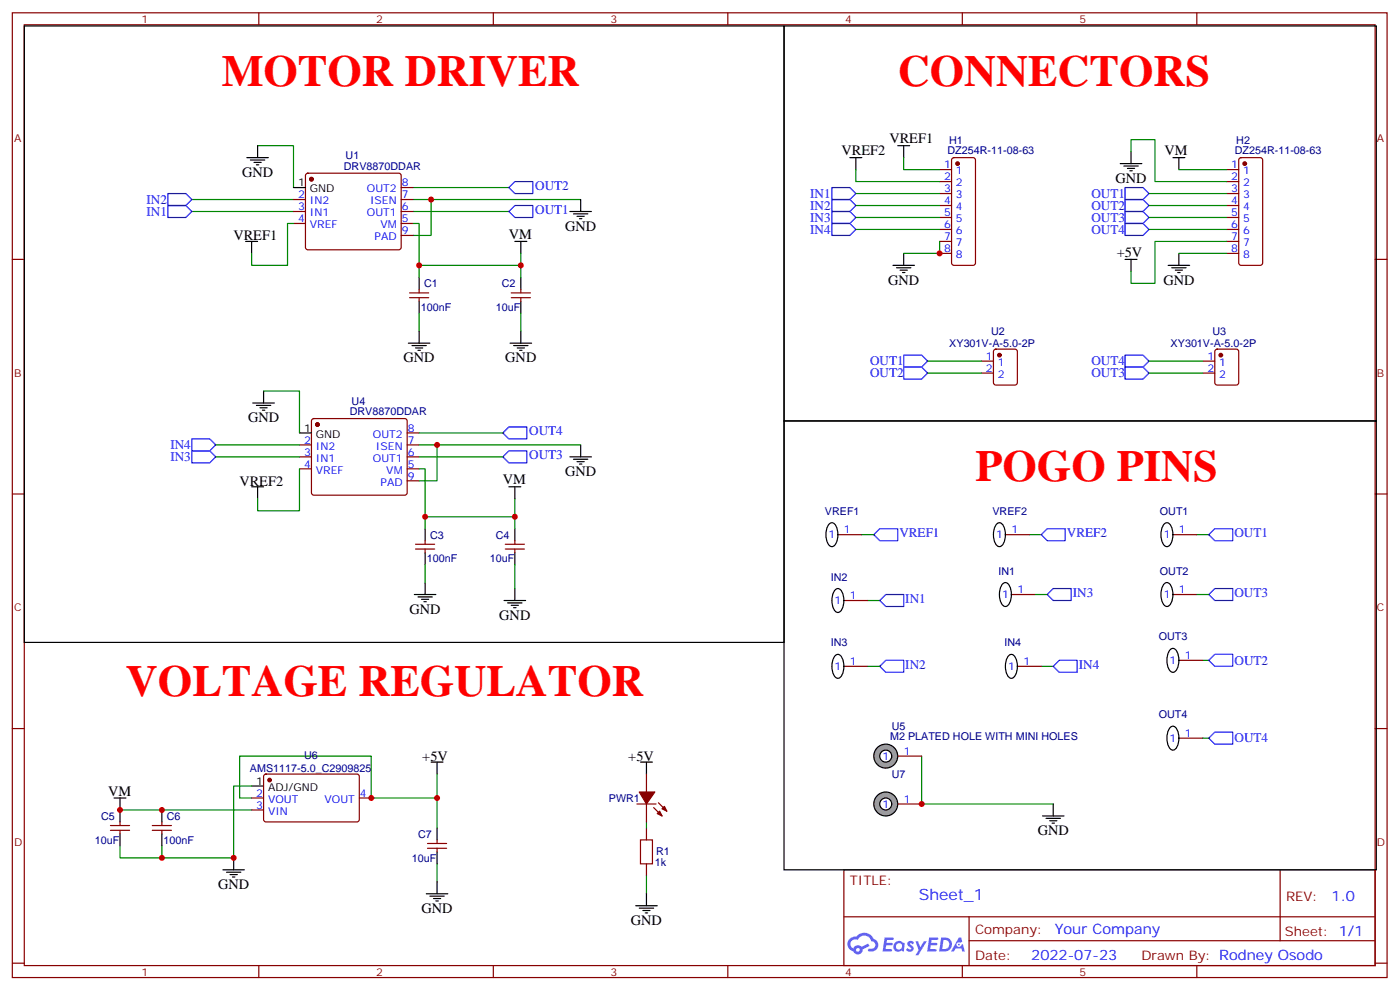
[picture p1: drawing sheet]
<svg xmlns="http://www.w3.org/2000/svg" width="413mm" height="292mm" viewBox="0 0 413 292" stroke-linecap="round" stroke-linejoin="round" font-family="sans-serif">
<g fill="none" stroke="#870000" stroke-width=".35">
<path d="M3.6 3.8h405.4v284.3h-405.4zM7.2 7.3h398.2v277.3h-398.2zM76.3 3.8v3.5M145.5 3.8v3.5M214.6 3.8v3.5M283.7 3.8v3.5M352.9 3.8v3.5M3.6 76.4h3.6M405.4 76.4h3.6M3.6 145.6h3.6M405.4 145.6h3.6M3.6 214.7h3.6"/>
<path d="M405.4 214.7h3.6M248.8 256.4h156.6v28.2h-156.6zM377.4 256.4v20.9M248.8 270.2h156.5M285.7 277.3h119.6M285.7 270.2v14.1M3.6 283.9h3.6M76.3 284.6v3.5M145.5 284.6v3.5M214.6 284.6v3.5M283.7 284.6v3.5M352.9 284.6v3.5"/>
<path d="M405.4 283.9h3.6"/>
</g>
<g fill="#5487ff">
<path d="M267.8 277.5a1.22 1.22 0 0 1 1.7 .3l-.4 .6a.47 .47 0 0 0-.3-.4 .47 .47 0 0 0-.5 .2l.2 .2a1.14 1.14 0 0 1 .7 1.7 1.14 1.14 0 0 1-1.9 0l-.2-.2 .5-.5 .7 .4a.29 .29 0 0 0 .4-.2 .29 .29 0 0 0-.3-.4 1.04 1.04 0 0 1-.6-1.7z"/>
<path d="M260.8 276.3h2.4l.3 .2-.1 .5h-1.9l-.1 .9h1.5l.4 .4-.4 .3h-1.6l-.2 1.1 1.8 .1 .1 .3-.1 .3h-2.7z"/>
<path d="M274 276.3h2.3l.3 .2-.1 .5h-1.8l-.1 .9h1.5l.3 .4-.4 .3h-1.6l-.1 1.1 1.7 .1 .2 .3-.2 .3h-2.6z"/>
<path d="M282.7 276.3h.7l.3 1.2-.6 .4a.69 .69 0 0 0-1 .2 .69 .69 0 0 0 .5 1 .69 .69 0 0 0 .8-.6l.5-.3 .6 2.2h-.8l-.2-.8h-1.8l-.5 .8h-.8z"/>
<path d="M269.9 277.4h.8l.6 1.8 1.1-1.8h.9l-2.6 4.2h-.8l.9-1.6z"/>
<path d="M277.5 276.3l-.6 4.1h1.3a2.11 2.11 0 0 0 2.5-2.1 2.11 2.11 0 0 0-2.5-2zM278.2 277a1.39 1.39 0 0 1 1.7 1.4 1.39 1.39 0 0 1-1.8 1.3h-.3z"/>
<path d="M263.8 277.9a1.54 1.54 0 0 0-.1 2.2 1.54 1.54 0 0 0 2.2 .1l.6 .2 .3-2.3-.2-.2h-.4a1.49 1.49 0 0 0-2.4 0zM264.1 278.9a.94 .94 0 0 1 1.8 0 .94 .94 0 0 1-1.8 0z"/>
<path d="M250.5 276.7a2.18 2.18 0 0 0 1.1 3.7 1.44 1.44 0 0 0 1.6 .9 1.44 1.44 0 0 0 1.2-1.5l2-1-.5-.7-1.9 .9a1.47 1.47 0 0 0-2.4 .5 1.39 1.39 0 0 1-.7-2 1.39 1.39 0 0 1 2-.4 2.12 2.12 0 0 1 2.2-1.3 2.12 2.12 0 0 1 1.9 1.7 1.14 1.14 0 0 1 1.1 1.4 1.14 1.14 0 0 1-1.7 .7 .43 .43 0 0 0-.5 .4 .43 .43 0 0 0 .4 .5 1.98 1.98 0 0 0 2.5-1.3 1.98 1.98 0 0 0-1.2-2.5 3.1 3.1 0 0 0-5.3-.7l-.9 .1zM252.4 280a.55 .55 0 0 1 1.1 0 .55 .55 0 0 1-1.1 0z"/>
<circle cx="282.7" cy="278.4" r=".26"/>
</g>
<g fill="none" stroke="#00f" stroke-width=".35">
<path d="M49.5 57h5.3l1.8 1.8-1.8 1.8h-5.3zM150 55.3l1.8-1.8h5.3v3.5h-5.3zM245.3 55.3h5.3l1.7 1.7-1.7 1.8h-5.3zM245.3 58.8h5.3l1.7 1.8-1.7 1.7h-5.3zM331.7 55.3h5.3l1.8 1.7-1.8 1.8h-5.3zM331.7 58.8h5.3l1.8 1.8-1.8 1.7h-5.3zM49.5 60.6h5.3l1.8 1.7-1.8 1.8h-5.3zM150 62.3l1.8-1.7h5.3v3.5h-5.3zM245.3 62.3h5.3l1.7 1.8-1.7 1.8h-5.3zM245.3 65.9h5.3l1.7 1.7-1.7 1.8h-5.3zM331.7 62.3h5.3l1.8 1.8-1.8 1.8h-5.3zM331.7 65.9h5.3l1.8 1.7-1.8 1.8h-5.3z"/>
<path d="M56.6 132.9h5.2l1.8 1.8-1.8 1.7h-5.2zM56.6 129.4h5.2l1.8 1.7-1.8 1.8h-5.2zM148.3 127.6l1.7-1.8h5.3v3.6h-5.3zM148.3 134.7l1.7-1.8h5.3v3.5h-5.3zM257.6 157.6l1.8-1.8h5.3v3.5h-5.3zM307 157.6l1.8-1.8h5.3v3.5h-5.3zM356.4 157.6l1.8-1.8h5.3v3.5h-5.3zM259.4 177l1.8-1.8h5.3v3.6h-5.3zM310.6 173.5h5.2v3.5h-5.2l-1.8-1.8zM356.4 175.2l1.8-1.7h5.3v3.5h-5.3zM259.4 196.4l1.8-1.8h5.3v3.6h-5.3zM310.6 196.4l1.7-1.8h5.3v3.6h-5.3z"/>
<path d="M356.4 194.6l1.8-1.7h5.3v3.5h-5.3zM356.4 217.6l1.8-1.8h5.3v3.5h-5.3z"/>
</g>
<g fill="none" stroke="#870000" stroke-width=".35">
<path d="M86.5 58.8h3.6M90.3 51.3l.5-.3h26.8l.5 .3 .2 .5v21.1l-.2 .5-.5 .2h-26.8l-.5-.2-.2-.5v-21.1zM118.3 58.8h3.5M118.3 55.3h3.5M277 50h3.6M277 53.5h3.6M277 57h3.6M280.8 46.7l.5-.2h5.6l.5 .2 .2 .5v30.3l-.2 .5-.5 .2h-5.6l-.5-.2-.2-.5v-30.3zM361.7 50h3.5M361.7 53.5h3.5M361.7 57h3.5M365.5 46.7l.4-.2h5.7l.5 .2 .2 .5v30.3l-.2 .5-.5 .2h-5.7l-.5-.2-.2-.5v-30.3z"/>
<path d="M86.5 62.3h3.6M86.5 65.9h3.6M118.3 62.3h3.5M118.3 65.9h3.5M118.3 69.4h3.5M277 60.6h3.6M277 64.1h3.6M277 67.6h3.6M277 71.2h3.6M277 74.7h3.6M361.7 60.6h3.5M361.7 64.1h3.5"/>
<path d="M361.7 67.6h3.5M361.7 71.2h3.5M361.7 74.7h3.5M88.3 131.1h3.5M88.3 134.7h3.5M88.3 138.2h3.5M92.1 123.6l.4-.2h26.8l.5 .2 .3 .5v21.1l-.3 .5-.5 .2h-26.8l-.5-.2-.2-.5v-21.1zM120.1 131.1h3.5M120.1 134.7h3.5M120.1 138.2h3.5M120.1 127.6h3.5M120.1 141.7h3.5"/>
<path d="M247.1 157.6h7M296.4 157.6h7.1M345.8 157.6h7.1M248.8 177h7.1M298.2 175.2h7.1M345.8 175.2h7.1M248.8 196.4h7.1M300 196.4h7M347.6 194.6h7M347.6 217.6h7"/>
</g>
<g fill="none" stroke="#000" stroke-width=".35">
<path d="M231.2 7.7h174.6v116.4h-174.6zM72.8 46.5h6.3M73.8 47.2h4.3M74.9 47.9h2.1M75.6 48.6h.7M76 42.9v3.6M86.5 55.3h3.6M171.2 58.8v3.5M250.6 46.5h3.5M252.3 46.5v3.5M264.7 42.9h3.5M266.5 42.9v3.6"/>
<path d="M345.8 46.5h3.6M347.6 46.5v3.5M72.4 71.2h3.6M74.2 71.2v3.5M151.8 71.2h3.5M153.6 71.2v3.5M168 62.3h6.4M169.1 63h4.2M170.1 63.7h2.2M170.9 64.5h.7M263.3 78.2h6.3M264.3 78.9h4.3"/>
<path d="M265.4 79.6h2.1M266.5 74.7v3.5M344.4 78.2h6.4M345.5 78.9h4.2M346.5 79.6h2.2M347.6 74.7v3.5M266.1 80.3h.7M347.2 80.3h.7M74.5 118.8h6.4M75.6 119.5h4.2M77.7 115.3v3.5M76.7 120.2h2.1"/>
<path d="M77.4 120.9h.7M88.3 127.6h3.5M168 134.7h6.4M169.1 135.4h4.2M170.1 136.1h2.2M170.9 136.8h.7M171.2 131.1v3.6M231.2 124.1h174.6v132.3h-174.6zM74.2 143.5h3.5M76 143.5v3.5M150 143.5h3.6M151.8 143.5v3.5"/>
<path d="M244.5 154.4a1.31 1.31 0 0 1 1.4-.2 1.31 1.31 0 0 1 .8 1.2 5.3 5.3 0 0 1-1 5.6 1.77 1.77 0 0 1-2-1.9l-.1-2.3 .3-1.4zM293.9 154.4a1.31 1.31 0 0 1 1.4-.2 1.31 1.31 0 0 1 .8 1.2 5.3 5.3 0 0 1-1 5.6 1.77 1.77 0 0 1-2-1.9l-.1-2.3 .3-1.4zM343.3 154.4a1.31 1.31 0 0 1 1.4-.2 1.31 1.31 0 0 1 .7 1.2 5.3 5.3 0 0 1-.9 5.6 1.77 1.77 0 0 1-2-1.9l-.2-2.3 .4-1.4zM246.3 173.8a1.31 1.31 0 0 1 1.4-.2 1.31 1.31 0 0 1 .7 1.2 5.3 5.3 0 0 1-.9 5.6 1.77 1.77 0 0 1-2-1.9l-.2-2.3 .4-1.4zM295.7 172.1a1.31 1.31 0 0 1 1.3-.2 1.31 1.31 0 0 1 .8 1.1 5.3 5.3 0 0 1-1 5.7 1.77 1.77 0 0 1-1.9-1.9l-.2-2.4 .4-1.4zM343.3 172.1a1.31 1.31 0 0 1 1.4-.2 1.31 1.31 0 0 1 .7 1.1 5.3 5.3 0 0 1-.9 5.7 1.77 1.77 0 0 1-2-1.9l-.2-2.4 .4-1.4zM246.3 193.2a1.31 1.31 0 0 1 1.4-.2 1.31 1.31 0 0 1 .7 1.2 5.3 5.3 0 0 1-.9 5.6 1.77 1.77 0 0 1-2-1.9l-.2-2.3 .4-1.4zM297.4 193.2a1.31 1.31 0 0 1 1.4-.2 1.31 1.31 0 0 1 .8 1.2 5.3 5.3 0 0 1-1 5.6 1.77 1.77 0 0 1-2-1.9l-.1-2.3 .3-1.4zM345.1 191.5a1.31 1.31 0 0 1 1.3-.2 1.31 1.31 0 0 1 .8 1.1 5.3 5.3 0 0 1-1 5.7 1.77 1.77 0 0 1-2-1.9l-.1-2.4 .4-1.4zM345.1 214.4a1.31 1.31 0 0 1 1.3-.2 1.31 1.31 0 0 1 .8 1.2 5.3 5.3 0 0 1-1 5.6 1.77 1.77 0 0 1-2-1.9l-.1-2.4 .4-1.3zM310.6 237v3.5M307.4 240.5h6.3"/>
<path d="M308.4 241.2h4.3M309.5 241.9h2.1M310.2 242.6h.7"/>
</g>
<g fill="none" stroke="#008700" stroke-width=".35">
<path d="M56.6 58.8h29.9M76 42.9h10.5v12.4M121.8 58.8h49.4M121.8 55.3h28.2M127.1 58.8v10.6h-5.3M252.3 50v3.5h24.7M252.3 57h24.7M266.5 46.5v3.5h10.5M338.8 57h22.9M56.6 62.3h29.9M121.8 62.3h28.2M252.3 60.6h24.7"/>
<path d="M252.3 64.1h24.7M252.3 67.6h24.7M277 71.2v3.5h-10.5M338.8 60.6h22.9M338.8 64.1h22.9M338.8 67.6h22.9M77.7 115.3h10.6v12.3M63.6 131.1h24.7M63.6 134.7h24.7M123.6 131.1h47.6M123.6 134.7h24.7M123.6 127.6h24.7"/>
<path d="M128.9 131.1v10.6h-5.3M254.1 157.6h3.5M303.5 157.6h3.5M352.9 157.6h3.5M255.9 177h3.5M305.3 175.2h3.5M352.9 175.2h3.5M255.9 196.4h3.5M307 196.4h3.6M354.6 194.6h1.8M354.6 217.6h1.8M271.7 222.8v14.2h38.9"/>
</g>
<g fill="#870000" stroke="#870000" stroke-width=".35">
<circle cx="91.8" cy="52.8" r=".53"/>
<circle cx="93.6" cy="125.1" r=".53"/>
<circle cx="282.3" cy="48.2" r=".53"/>
<circle cx="367" cy="48.2" r=".53"/>
</g>
<circle cx="261.2" cy="237" r="3.5" fill="#999" stroke="#000" stroke-width=".35"/>
<circle cx="261.2" cy="237" r="1.76" fill="#fff" stroke="#000" stroke-width=".35"/>
<path d="M264.7 237h7" fill="none" stroke="#870000" stroke-width=".35"/>
<circle cx="261.2" cy="222.8" r="3.5" fill="#999" stroke="#000" stroke-width=".35"/>
<circle cx="261.2" cy="222.8" r="1.76" fill="#fff" stroke="#000" stroke-width=".35"/>
<g fill="none" stroke="#870000" stroke-width=".35">
<path d="M120.8 86.3h5.6M120.8 87.7h5.6M123.6 85.3v1M123.6 87.7v1.1M150.7 86.3h5.7M150.7 87.7h5.7M153.6 85.3v1M153.6 87.7v1.1M289.4 106.4h3.5M289.4 110h3.5M293.1 103.1l.5-.2h5.7l.6 .4 .1 9.5-.5 .6-5.9 .1-.6-.5-.1-9.4zM354.6 106.4h3.6"/>
<path d="M354.6 110h3.6M358.4 103.1l.5-.2h5.6l.7 .4v9.5l-.4 .6-5.9 .1-.7-.5v-9.4zM125.3 159.3v1.1M151.8 159.3v1.1M122.5 160.4h5.7M122.5 161.8h5.7M125.3 161.8v1.1M149 160.4h5.6M149 161.8h5.6M151.8 161.8v1.1M74.2 235.2h3.5M74.2 238.7h3.5"/>
<path d="M78 228.3l.4-.2 27.1 .1 .4 .6v13l-.7 .5-27.1-.1-.4-.7v-12.7zM105.9 235.2h3.6M187.8 237h5.6M190.6 228.1v5.3M190.6 237v5.3M192.7 238l2.5 2.5M194.1 236.6l2.5 2.5M264.7 222.8h7M32.6 244.7h5.6M32.6 243.3h5.6M35.4 242.3v1M35.4 244.7v1.1"/>
<path d="M44.9 244.7h5.7M44.9 243.3h5.7M47.7 242.3v1M47.7 244.7v1.1M126 248.6h5.7M126 250h5.7M128.9 247.5v1.1M128.9 250v1.1M190.6 244v3.5M190.6 254.6v3.5"/>
</g>
<g fill="#870000" stroke="#870000" stroke-width=".35">
<path d="M193.8 239.8l.7-.7 .7 1.4z"/>
<path d="M195.2 238.4l.7-.7 .7 1.4z"/>
<path d="M188.5 233.4h4.6l-2.5 3.6z"/>
<circle cx="294.7" cy="104.7" r=".53"/>
<circle cx="359.9" cy="104.7" r=".53"/>
<circle cx="79.5" cy="229.9" r=".53"/>
</g>
<path d="M266.5 104.7h5.2l1.8 1.7-1.8 1.8h-5.2zM266.5 108.2h5.2l1.8 1.8-1.8 1.7h-5.2zM331.7 104.7h5.3l1.8 1.7-1.8 1.8h-5.3zM331.7 108.2h5.3l1.8 1.8-1.8 1.7h-5.3z" fill="none" stroke="#00f" stroke-width=".35"/>
<g fill="none" stroke="#008700" stroke-width=".35">
<path d="M333.5 44.7v-3.5h7v12.3h21.2M347.6 50h14.1M86.5 65.9h-1.7v12.3h-10.6v-3.5M121.8 65.9h1.8v12.3h30v-3.5M123.6 78.2v3.5M153.6 78.2v3.5M347.6 74.7h14.1M361.7 71.2h-21.2v12.3h-7v-3.5M123.6 92.3v5.3M153.6 92.3v5.3M273.5 106.4h15.9M273.5 110h15.9"/>
<path d="M338.8 106.4h15.8M338.8 110h15.8M88.3 138.2v12.3h-12.3v-3.5M123.6 138.2h1.7v14.1h26.5v-5.3M125.3 152.3v3.5M151.8 152.3v3.5M125.3 166.4v5.3M151.8 166.4v7.1M35.4 238.7h38.8M74.2 235.2h-3.5v-12.4h38.8v12.4h19.4M74.2 231.7h-5.3v21.1h-33.5v-3.5M128.9 228.1v15.9"/>
<path d="M47.7 249.3v3.5M128.9 254.6v5.3M190.6 242.3v1.7M190.6 258.1v5.3"/>
</g>
<path d="M188.8 247.5h3.6v7.1h-3.6z" fill="none" stroke="#a10000" stroke-width=".35"/>
<g fill="none" stroke="#000" stroke-width=".35">
<path d="M7.2 7.7h224v181.6h-224zM330.3 48.2h6.4M331.4 48.9h4.2M332.4 49.6h2.1M333.1 50.3h.7M333.5 44.7v3.5M331.7 76.4h3.5M333.5 76.4v3.6M123.6 81.7v3.6M123.6 88.8v3.5M123.6 97.6v3.5M153.6 81.7v3.6"/>
<path d="M153.6 88.8v3.5M153.6 97.6v3.5M120.4 101.1h6.4M121.5 101.8h4.2M122.5 102.6h2.1M123.2 103.3h.7M150.4 101.1h6.3M151.4 101.8h4.3M152.5 102.6h2.1M153.2 103.3h.7M125.3 155.8v3.5M151.8 155.8v3.5"/>
<path d="M122.2 175.2h6.3M123.2 175.9h4.3M124.3 176.6h2.1M125 177.3h.7M125.3 162.9v3.5M125.3 171.7v3.5M148.6 177h6.4M149.7 177.7h4.2M150.7 178.4h2.2M151.4 179.1h.8M151.8 162.9v3.5M151.8 173.5v3.5"/>
<path d="M33.6 235.2h3.5M35.4 235.2v7.1M47.7 238.7v3.6M74.2 231.7h3.5M127.1 224.6h3.5M128.9 224.6v3.5M188.8 224.6h3.6M190.6 224.6v3.5M35.4 245.8v3.5M47.7 245.8v3.5M65.7 256.4h6.4M66.8 257.1h4.2"/>
<path d="M67.8 257.8h2.2M68.5 258.5h.8M68.9 252.8v3.6M128.9 244v3.5M128.9 251.1v3.5M128.9 259.9v3.5M125.7 263.4h6.3M126.8 264.1h4.2M127.8 264.8h2.1M128.5 265.5h.7M187.4 266.9h6.4M188.5 267.7h4.2"/>
<path d="M189.5 268.4h2.2M190.3 269.1h.7M190.6 263.4v3.5"/>
</g>
<g fill="#c00">
<circle cx="127.1" cy="58.8" r=".88"/>
<circle cx="128.9" cy="131.1" r=".88"/>
<circle cx="277" cy="74.7" r=".88"/>
<circle cx="271.7" cy="237" r=".88"/>
<circle cx="128.9" cy="235.2" r=".88"/>
<circle cx="109.5" cy="235.2" r=".88"/>
<circle cx="47.7" cy="238.7" r=".88"/>
<circle cx="47.7" cy="252.8" r=".88"/>
<circle cx="35.4" cy="238.7" r=".88"/>
<circle cx="68.9" cy="252.8" r=".88"/>
<circle cx="151.8" cy="152.3" r=".88"/>
<circle cx="153.6" cy="78.2" r=".88"/>
<circle cx="123.6" cy="78.2" r=".88"/>
<circle cx="125.3" cy="152.3" r=".88"/>
</g>
<g font-size="13.1" fill="#f00">
<text x="65.4" y="25.3">MOTOR DRIVER</text>
<text x="264.7" y="25.3">CONNECTORS</text>
<text x="287.6" y="141.7">POGO PINS</text>
<text x="37.1" y="205.2">VOLTAGE REGULATOR</text>
</g>
<text font-size="4.6" fill="#00f" x="270.9" y="265.4">Sheet_1</text>
<g font-size="4.2">
<text x="248.1" y="45.8">VREF2</text>
<text x="262.2" y="42.2">VREF1</text>
<text x="343.4" y="45.8">VM</text>
<text x="71.4" y="52.1">GND</text>
<text x="328.9" y="53.9">GND</text>
<text x="68.8" y="70.8">VREF1</text>
<text x="150" y="70.4">VM</text>
<text x="166.6" y="68">GND</text>
<text x="329.2" y="75.7">+5V</text>
<text x="261.9" y="83.9">GND</text>
<text x="343" y="83.9">GND</text>
<text x="119" y="106.8">GND</text>
<text x="149" y="106.8">GND</text>
<text x="73.1" y="124.4">GND</text>
<text x="70.6" y="143.1">VREF2</text>
<text x="148.3" y="142.8">VM</text>
<text x="166.6" y="140.3">GND</text>
<text x="120.8" y="180.9">GND</text>
<text x="147.2" y="182.6">GND</text>
<text x="124.5" y="224.3">+5V</text>
<text x="185.2" y="224.2">+5V</text>
<text x="31.9" y="234.5">VM</text>
<text x="306" y="246.1">GND</text>
<text x="64.3" y="262">GND</text>
<text x="124.3" y="269.1">GND</text>
<text x="186" y="272.6">GND</text>
</g>
<g font-size="4.2" fill="#00f">
<text x="392.6" y="265.6">1.0</text>
<text x="311" y="275.2">Your Company</text>
<text x="304.1" y="283">2022-07-23</text>
</g>
<g font-size="3.9" fill="#00f">
<text x="157.8" y="56">OUT2</text>
<text x="238.9" y="58.3">IN1</text>
<text x="321.8" y="58.3">OUT1</text>
<text x="43.2" y="63.6">IN1</text>
<text x="43.2" y="60.1">IN2</text>
<text x="157.8" y="63">OUT1</text>
<text x="238.9" y="61.8">IN2</text>
<text x="238.9" y="65.3">IN3</text>
<text x="321.8" y="61.8">OUT2</text>
<text x="321.8" y="65.3">OUT3</text>
<text x="238.9" y="68.9">IN4</text>
<text x="321.8" y="68.9">OUT4</text>
<text x="256.5" y="107.7">OUT1</text>
<text x="321.8" y="107.7">OUT4</text>
<text x="256.5" y="111.2">OUT2</text>
<text x="321.8" y="111.2">OUT3</text>
<text x="156" y="128.3">OUT4</text>
<text x="50.2" y="136">IN3</text>
<text x="50.2" y="132.4">IN4</text>
<text x="156" y="135.4">OUT3</text>
<text x="265.2" y="158.3">VREF1</text>
<text x="314.6" y="158.3">VREF2</text>
<text x="363.9" y="158.3">OUT1</text>
<text x="266.9" y="177.7">IN1</text>
<text x="316.3" y="176">IN3</text>
<text x="363.9" y="176">OUT3</text>
<text x="266.9" y="197.1">IN2</text>
<text x="318.1" y="197.1">IN4</text>
<text x="364" y="195.8">OUT2</text>
<text x="364" y="218.8">OUT4</text>
</g>
<g font-size="3.9" fill="#800">
<text x="250.6" y="260.9">TITLE:</text>
<text x="379.2" y="265.6">REV:</text>
<text x="287.5" y="275.1">Company:</text>
<text x="378.9" y="275.8">Sheet: 1/1</text>
<text x="287.5" y="282.8">Date:</text>
<text x="336.5" y="282.9">Drawn By: Rodney Osodo</text>
</g>
<g font-size="3.2" fill="#800">
<text x="41.7" y="6.8">1</text>
<text x="110.9" y="6.8">2</text>
<text x="180" y="6.8">3</text>
<text x="249.2" y="6.8">4</text>
<text x="318.3" y="6.8">5</text>
<text x="4.2" y="41.9">A</text>
<text x="406" y="41.9">A</text>
<text x="4.2" y="111">B</text>
<text x="406" y="111">B</text>
<text x="4.2" y="180.2">C</text>
<text x="406" y="180.2">C</text>
<text x="4.2" y="249.3">D</text>
<text x="406" y="249.3">D</text>
<text x="41.7" y="287.6">1</text>
<text x="110.9" y="287.6">2</text>
<text x="180" y="287.6">3</text>
<text x="249.2" y="287.6">4</text>
<text x="318.3" y="287.6">5</text>
</g>
<g font-size="3.2" fill="#000080">
<text x="101.9" y="47">U1</text>
<text x="279.4" y="45.3">DZ254R-11-08-63</text>
<text x="279.9" y="42.3">H1</text>
<text x="364" y="45.3">DZ254R-11-08-63</text>
<text x="364.5" y="42.3">H2</text>
<text x="101.4" y="50">DRV8870DDAR</text>
<text x="125" y="84.6">C1</text>
<text x="148" y="84.6">C2</text>
<text x="124.1" y="91.7">100nF</text>
<text x="146.2" y="91.7">10uF</text>
<text x="292.2" y="98.8">U2</text>
<text x="357.5" y="98.8">U3</text>
<text x="279.9" y="102.3">XY301V-A-5.0-2P</text>
<text x="345.2" y="102.3">XY301V-A-5.0-2P</text>
<text x="103.7" y="119.3">U4</text>
<text x="103.1" y="122.3">DRV8870DDAR</text>
<text x="243.2" y="151.7">VREF1</text>
<text x="292.6" y="151.7">VREF2</text>
<text x="342" y="151.7">OUT1</text>
<text x="126.8" y="158.7">C3</text>
<text x="146.2" y="158.7">C4</text>
<text x="125.8" y="165.8">100nF</text>
<text x="144.4" y="165.8">10uF</text>
<text x="245" y="171.1">IN2</text>
<text x="294.4" y="169.3">IN1</text>
<text x="342" y="169.3">OUT2</text>
<text x="245" y="190.5">IN3</text>
<text x="296.1" y="190.5">IN4</text>
<text x="341.7" y="188.8">OUT3</text>
<text x="262.9" y="215.2">U5</text>
<text x="341.7" y="211.7">OUT4</text>
<text x="262.4" y="218.1">M2 PLATED HOLE WITH MINI HOLES</text>
<text x="73.7" y="227.5">AMS1117-5.0_C2909825</text>
<text x="89.6" y="223.8">U6</text>
<text x="262.9" y="229.3">U7</text>
<text x="179.5" y="236.3">PWR1</text>
<text x="29.8" y="241.6">C5</text>
<text x="49.2" y="241.6">C6</text>
<text x="28" y="248.7">10uF</text>
<text x="48.2" y="248.7">100nF</text>
<text x="123.3" y="246.9">C7</text>
<text x="121.5" y="254">10uF</text>
<text x="193.1" y="255.3">1k</text>
<text x="193.4" y="252.1">R1</text>
</g>
<g font-size="3.2" fill="#00f">
<text x="278.4" y="49.6">1</text>
<text x="278.4" y="53.2">2</text>
<text x="281.9" y="51.4">1</text>
<text x="363" y="49.6">1</text>
<text x="363" y="53.2">2</text>
<text x="366.5" y="51.4">1</text>
<text x="87.9" y="58.5">2</text>
<text x="108.2" y="56.7">OUT2</text>
<text x="118.5" y="58.5">7</text>
<text x="118.5" y="54.9">8</text>
<text x="278.4" y="56.7">3</text>
<text x="281.9" y="54.9">2</text>
<text x="281.9" y="58.5">3</text>
<text x="363" y="56.7">3</text>
<text x="366.5" y="54.9">2</text>
<text x="366.5" y="58.5">3</text>
<text x="87.9" y="62">3</text>
<text x="87.9" y="65.5">4</text>
<text x="91.4" y="60.2">IN2</text>
<text x="91.4" y="63.7">IN1</text>
<text x="108.2" y="63.7">OUT1</text>
<text x="109.1" y="60.2">ISEN</text>
<text x="118.5" y="65.5">5</text>
<text x="118.5" y="62">6</text>
<text x="278.4" y="60.2">4</text>
<text x="278.4" y="63.7">5</text>
<text x="281.9" y="62">4</text>
<text x="281.9" y="65.5">5</text>
<text x="363" y="60.2">4</text>
<text x="363" y="63.7">5</text>
<text x="366.5" y="62">4</text>
<text x="366.5" y="65.5">5</text>
<text x="91.4" y="67.3">VREF</text>
<text x="110.5" y="70.8">PAD</text>
<text x="112.1" y="67.3">VM</text>
<text x="118.5" y="69">9</text>
<text x="278.4" y="67.3">6</text>
<text x="278.4" y="70.8">7</text>
<text x="281.9" y="69">6</text>
<text x="363" y="67.3">6</text>
<text x="363" y="70.8">7</text>
<text x="366.5" y="69">6</text>
<text x="278.4" y="74.3">8</text>
<text x="281.9" y="72.6">7</text>
<text x="281.9" y="76.1">8</text>
<text x="363" y="74.3">8</text>
<text x="366.5" y="72.6">7</text>
<text x="366.5" y="76.1">8</text>
<text x="290.7" y="106.1">1</text>
<text x="294.2" y="107.8">1</text>
<text x="356" y="106.1">1</text>
<text x="359.5" y="107.8">1</text>
<text x="290.7" y="109.6">2</text>
<text x="294.2" y="111.4">2</text>
<text x="356" y="109.6">2</text>
<text x="359.5" y="111.4">2</text>
<text x="89.6" y="130.8">2</text>
<text x="110" y="129">OUT2</text>
<text x="120.2" y="130.8">7</text>
<text x="120.2" y="127.2">8</text>
<text x="89.6" y="134.3">3</text>
<text x="89.6" y="137.8">4</text>
<text x="93.1" y="132.5">IN2</text>
<text x="93.1" y="136.1">IN1</text>
<text x="110" y="136.1">OUT1</text>
<text x="110.9" y="132.5">ISEN</text>
<text x="120.2" y="137.8">5</text>
<text x="120.2" y="134.3">6</text>
<text x="93.1" y="139.6">VREF</text>
<text x="112.2" y="143.1">PAD</text>
<text x="113.9" y="139.6">VM</text>
<text x="120.2" y="141.4">9</text>
<text x="244.3" y="158.6">1</text>
<text x="248.8" y="157.2">1</text>
<text x="293.7" y="158.6">1</text>
<text x="298.2" y="157.2">1</text>
<text x="343.1" y="158.6">1</text>
<text x="347.6" y="157.2">1</text>
<text x="246.1" y="178">1</text>
<text x="250.6" y="176.6">1</text>
<text x="295.5" y="176.3">1</text>
<text x="300" y="174.9">1</text>
<text x="343.1" y="176.3">1</text>
<text x="347.6" y="174.9">1</text>
<text x="246.1" y="197.4">1</text>
<text x="250.6" y="196">1</text>
<text x="297.2" y="197.4">1</text>
<text x="301.7" y="196">1</text>
<text x="344.9" y="195.7">1</text>
<text x="349.4" y="194.3">1</text>
<text x="344.9" y="218.6">1</text>
<text x="349.4" y="217.2">1</text>
<text x="260.2" y="223.9">1</text>
<text x="266.5" y="222.5">1</text>
<text x="75.5" y="238.4">3</text>
<text x="75.5" y="234.8">2</text>
<text x="79" y="236.6">VOUT</text>
<text x="95.7" y="236.6">VOUT</text>
<text x="106.1" y="234.8">4</text>
<text x="260.2" y="238">1</text>
<text x="266.5" y="236.6">1</text>
<text x="79" y="240.1">VIN</text>
</g>
<g font-size="3.2">
<text x="87.9" y="54.9">1</text>
<text x="91.4" y="56.7">GND</text>
<text x="89.6" y="127.2">1</text>
<text x="93.1" y="129">GND</text>
<text x="75.5" y="231.3">1</text>
<text x="79" y="233.1">ADJ/GND</text>
</g>
</svg>
